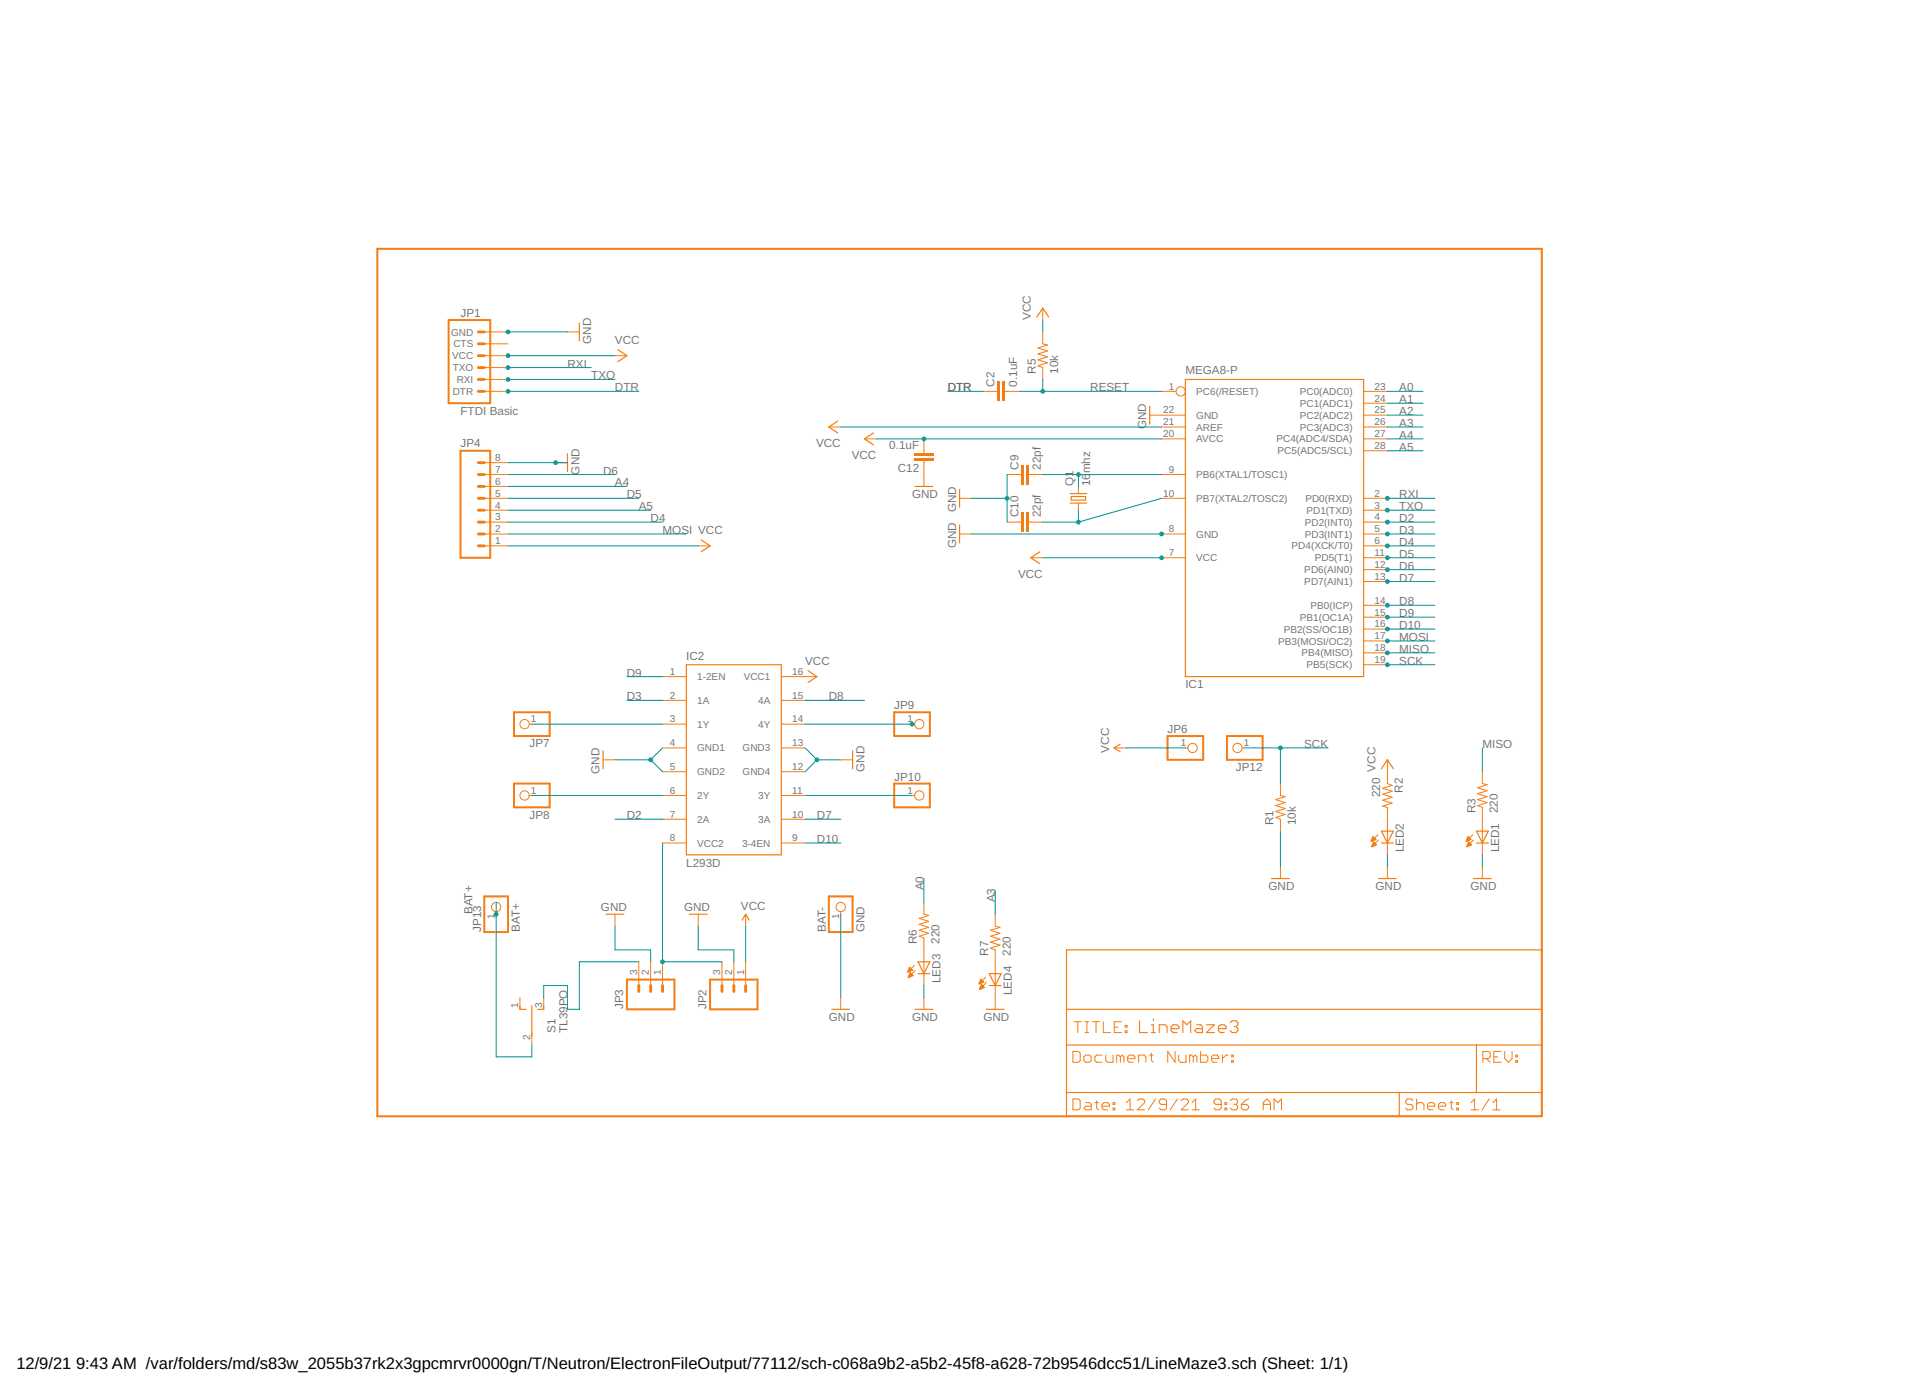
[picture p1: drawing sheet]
<svg xmlns="http://www.w3.org/2000/svg" width="410mm" height="297mm" viewBox="0 0 410 297" stroke-linecap="round" stroke-linejoin="round" font-family="sans-serif">
<path d="M80.6 53.2h248.9v185.3h-248.9zM95.9 68.4h8.9v17.8h-8.9z" fill="none" stroke="#f57c10" stroke-width=".42"/>
<g fill="none" stroke="#f57c10" stroke-width=".21">
<path d="M103.5 78.5h5.1M103.5 76h5.1M103.5 73.5h5.1M103.5 70.9h5.1M103.5 83.6h5.1M103.5 81.1h5.1M212.7 83.6h.5M214.7 83.6h.5M205.1 106.5h2.5M229.6 218.3h1.5M230.4 218.3v2.4M231.9 218.3h.8"/>
<path d="M232.3 218.3v2.4M233.5 218.3h1.5M234.3 218.3v2.4M235.8 218.3v2.4h1.6M238.1 219.5h.8M239.7 218.3h-1.6v2.4h1.6M240.5 219.1h.4v.4h-.4zM229.3 234.8h1.2l.4 .4v1.6l-.4 .4h-1.2zM229.3 224.7h1.2l.4 .4v1.5l-.4 .4h-1.2zM231.6 225.8l.5-.3h.7l.4 .3v.8l-.4 .4h-.7l-.5-.4zM231.9 220.7h.8M232.1 235.6h.7l.4 .4v1.2h-1.1l-.5-.4 .5-.4h1.1"/>
<path d="M234 235.6h.8M234.4 235.2v1.6l.4 .4M235.5 236.4h1.6v-.4l-.4-.4h-.8l-.4 .4v.8l.4 .4h.8M235.5 225.5h-1.1l-.4 .3v.8l.4 .4h1.1M236.3 225.5v1.1l.4 .4h1.2v-1.5M237.9 236.8h.4v.4h-.4zM237.9 235.6h.4v.4h-.4zM239.5 225.8l-.4-.3h-.4v1.5M239.5 225.8v1.2M239.5 225.8l.3-.3 .4 .3v1.2M240.5 220.3h.4v.4h-.4zM240.7 235.6l.8-.8v2.4"/>
<path d="M240.7 237.2h1.6M241 226.2h1.6v-.4l-.4-.3h-.8l-.4 .3v.8l.4 .4h.8M243.1 235.2l.4-.4h.7l.4 .4v.4l-1.5 1.6h1.5M243.4 227v-1.5h1.1l.4 .3v1.2M245.7 225.5h.8M246.1 225.1v1.5l.4 .4M247 234.8l-1.6 2.4M249.3 236h-1.1l-.4-.4v-.4l.4-.4h.7l.4 .4v1.6l-.4 .4h-.7l-.4-.4M251.1 224.7v2.3l-1.5-2.3v2.3M251.7 234.8l-1.6 2.4M251.9 225.5v1.1l.4 .4h1.2v-1.5M252.4 235.2l.4-.4h.8l.4 .4v.4l-1.6 1.6h1.6"/>
<path d="M254.8 237.2h1.5M254.8 235.6l.7-.8v2.4M255 225.8l-.3-.3h-.4v1.5M255 225.8v1.2M255 225.8l.4-.3 .4 .3v1.2M256.6 224.7v2.3h1.2l.3-.4v-.8l-.3-.3h-1.2M258.9 226.2h1.6v-.4l-.4-.3h-.8l-.4 .3v.8l.4 .4h.8M261 236h-1.2l-.3-.4v-.4l.3-.4h.8l.4 .4v1.6l-.4 .4h-.8l-.3-.4M261.3 225.5v1.5M261.8 236.8h.4v.4h-.4zM261.8 235.6h.4v.4h-.4zM262.4 225.5h-.3l-.8 .7"/>
<path d="M263 235.2l.4-.4h.7l.4 .4v.4l-.4 .4M263.2 226.6h.4v.4h-.4zM263.2 225.5h.4v.3h-.4zM263.7 236h.4M264.1 236l.4 .4v.4l-.4 .4h-.7l-.4-.4M265.3 236h1.2l.3 .4v.4l-.3 .4h-.8l-.4-.4zM266.8 234.8l-.7 .4-.8 .8M270 236h1.5M270 237.2v-1.6l.8-.8 .7 .8v1.6M272.3 237.2v-2.4l.8 .8 .8-.8v2.4M302 235.2l-.4-.4h-.8l-.4 .4v.4l.4 .4h.8l.4 .4v.4l-.4 .4h-.8l-.4-.4M302.8 236l.3-.4h.8l.4 .4v1.2"/>
<path d="M302.8 234.8v2.4M305.1 236.4h1.6v-.4l-.4-.4h-.8l-.4 .4v.8l.4 .4h.8M307.4 236.4h1.6v-.4l-.4-.4h-.8l-.4 .4v.8l.4 .4h.8M309.8 235.6h.8M310.2 235.2v1.6l.4 .4M311.3 236.8h.4v.4h-.4zM311.3 235.6h.4v.4h-.4zM314.4 237.2h1.6M314.4 235.6l.8-.8v2.4M316.9 226.2h1.2l.4-.4v-.7l-.4-.4h-1.2v2.3M317.7 226.2l.8 .8M318.3 234.8l-1.6 2.4"/>
<path d="M319.1 237.2h1.5M319.1 235.6l.7-.8v2.4M319.3 225.8h.8M320.8 224.7h-1.5v2.3h1.5M321.6 224.7v1.5l.8 .8 .8-.8v-1.5M324 226.6h.3v.4h-.3zM324 225.5h.3v.3h-.3z"/>
</g>
<g fill="none" stroke="#f57c10" stroke-width=".23">
<path d="M243.5 218.1v2.6h1.7M246.1 219h.4v1.7M246.5 217.7v.4M250.3 219.8h1.7v-.4l-.5-.4h-.8l-.4 .4v.8l.4 .5h.8M255.8 219h.8l.4 .4v1.3h-1.2l-.5-.5 .5-.4h1.2M257.9 219h1.6l-1.6 1.7h1.6M260.4 219.8h1.7v-.4l-.5-.4h-.8l-.4 .4v.8l.4 .5h.8M262.9 218.6l.4-.5h.9l.4 .5v.4l-.4 .4M263.8 219.4h.4M264.2 219.4l.4 .4v.4l-.4 .5h-.9l-.4-.5M246.1 220.7h.8M247.8 220.7v-1.7h1.2l.4 .4v1.3"/>
<path d="M252.8 220.7v-2.6l.8 .9 .9-.9v2.6"/>
</g>
<path d="M205.1 104.6v3.8M227.9 203h101.6v35.5h-101.6zM227.9 215.7h101.6M227.9 223.3h101.6M227.9 233.5h101.6M299.1 233.5v5M315.6 223.3v10.2" fill="none" stroke="#f57c10" stroke-width=".25"/>
<path d="M102.2 78.5h1.3M102.2 73.5h1.3M102.2 76h1.3M102.2 70.9h1.3M102.2 81.1h1.3M102.2 83.6h1.3" fill="none" stroke="#f57c10" stroke-width=".61"/>
<g fill="#f57c10">
<path d="M213.2 81.6h.5v4.1h-.5z" fill-rule="evenodd"/>
<path d="M214.2 81.6h.5v4.1h-.5z" fill-rule="evenodd"/>
</g>
<g fill="#f57c10">
<path d="M213.2 81.6h.5v4.1h-.5zM213.2 81.6v4.1h.5v-4.1z"/>
<path d="M214.2 81.6h.5v4.1h-.5zM214.2 81.6v4.1h.5v-4.1z"/>
</g>
<g fill="none" stroke="#f57c10" stroke-width=".21">
<path d="M121.3 70.9h2.5M131.4 76h2.6M222.9 65.8v2.6M184.8 93.8h2.5M210.2 83.6h2.5M215.2 83.6h2.6M245.7 88.7h7.6M248.3 83.6h3.1M248.3 91.2h5M248.3 93.8h5M291.4 83.6h5.1M291.4 88.7h5.1"/>
<path d="M291.4 91.2h5.1M291.4 93.8h5.1M291.4 96.3h5.1M291.4 86.2h5.1M197.5 101.4v2.5M205.1 114.1h2.5M217.8 101.4h.5M219.8 101.4h.5M220.3 119.2h2.6M230.5 103.9v1.6M230.5 107.5v1.5M248.3 106.5h5"/>
<path d="M248.3 101.4h5M248.3 114.1h5M248.3 119.2h5M291.4 106.5h5.1M291.4 114.1h5.1M291.4 119.2h5.1M291.4 116.6h5.1M291.4 111.6h5.1M291.4 109h5.1M291.4 139.5h5.1M291.4 137h5.1M291.4 134.4h5.1"/>
<path d="M291.4 131.9h5.1M291.4 129.3h5.1M291.4 124.3h5.1M291.4 121.7h5.1M141.6 144.6h5.1M141.6 149.7h5.1M141.6 154.7h5.1M141.6 159.8h5.1M167 144.6h7.6M167 149.7h5.1M167 154.7h5.1M167 159.8h5.1"/>
<path d="M291.4 142h5.1M128.9 162.4h2.5M141.6 164.9h5.1M141.6 170h5.1M141.6 175.1h5.1M167 164.9h5.1M167 170h5.1M167 175.1h5.1M179.7 162.4h2.5M314.8 178.4l-1.4 1.4M314.9 179.5l-1.4 1.4M316.8 175.1v7.6"/>
<path d="M131.4 195.4v2.5M141.6 180.1h5.1M149.2 195.4v2.5M159.4 195.4v2.5M167 180.1h5.1M316.8 185.2v2.5M136.5 205.5v5.1M139.1 205.5v5.1M141.6 205.5v5.1M154.3 205.5v5.1M156.8 205.5v5.1M159.4 205.5v5.1"/>
<path d="M179.7 213.1v2.6"/>
<circle cx="252.3" cy="83.6" r=".99"/>
</g>
<g fill="none" stroke="#f57c10" stroke-width=".25">
<path d="M123.8 69v3.8M132.1 74.7l1.9 1.3-1.9 1.3M221.6 67.8l1.3-2 1.2 2M186.7 92.5l-1.9 1.3 1.9 1.3M245.7 86.8v3.8M253.3 81.1h38.1v63.5h-38.1zM195.6 103.9h3.8M205.1 112.2v3.8M222.2 117.9l-1.9 1.3 1.9 1.3M228.7 105.5h3.6M228.7 107.5h3.6M229 106.1h3v.8h-3z"/>
<path d="M146.7 142h20.3v40.7h-20.3zM172.7 143.3l1.9 1.3-1.9 1.3M128.9 160.5v3.8M182.2 160.5v3.8M315.6 177.6h2.5l-1.3 2.5zM129.5 195.4h3.8M147.3 195.4h3.8M158.6 196.6l.8-1.2 .7 1.2M314.9 187.7h3.8M315.6 180.1h2.5M177.8 215.7h3.8"/>
</g>
<g fill="#f57c10" stroke="#f57c10" stroke-width=".21">
<path d="M313.8 178.7l.6 .7-1 .4z" fill-rule="evenodd"/>
<path d="M313.9 179.9l.7 .6-1.1 .5z" fill-rule="evenodd"/>
</g>
<path d="M134 209.3h10.1v6.4h-10.1zM151.8 209.3h10.1v6.4h-10.1z" fill="none" stroke="#f57c10" stroke-width=".42"/>
<path d="M136.5 210.6v1.3M139.1 210.6v1.3M141.6 210.6v1.3M154.3 210.6v1.3M156.8 210.6v1.3M159.4 210.6v1.3" fill="none" stroke="#f57c10" stroke-width=".61"/>
<g fill="#f57c10">
<path d="M218.3 99.4h.5v4h-.5z" fill-rule="evenodd"/>
<path d="M219.3 99.4h.5v4h-.5z" fill-rule="evenodd"/>
</g>
<g fill="#f57c10">
<path d="M218.3 99.4h.5v4h-.5zM218.3 99.4v4h.5v-4z"/>
<path d="M219.3 99.4h.5v4h-.5zM219.3 99.4v4h.5v-4z"/>
</g>
<path d="M215.2 101.4h2.6M217.8 111.6h.5M219.8 111.6h.5M220.3 101.4h2.6" fill="none" stroke="#f57c10" stroke-width=".21"/>
<g fill="#f57c10">
<path d="M218.3 109.5h.5v4.1h-.5z" fill-rule="evenodd"/>
<path d="M219.3 109.5h.5v4.1h-.5z" fill-rule="evenodd"/>
</g>
<g fill="#f57c10">
<path d="M218.3 109.5h.5v4.1h-.5zM218.3 109.5v4.1h.5v-4.1z"/>
<path d="M219.3 109.5h.5v4.1h-.5zM219.3 109.5v4.1h.5v-4.1z"/>
</g>
<path d="M197.5 96.3v.5M197.5 98.4v.5M215.2 111.6h2.6M220.3 111.6h2.6" fill="none" stroke="#f57c10" stroke-width=".21"/>
<g fill="#f57c10">
<path d="M195.4 97.9h4.1v.5h-4.1z" fill-rule="evenodd"/>
<path d="M195.4 96.8h4.1v.5h-4.1z" fill-rule="evenodd"/>
</g>
<g fill="#f57c10">
<path d="M195.4 97.9h4.1v.5h-4.1zM195.4 97.9v.5h4.1v-.5z"/>
<path d="M195.4 96.8h4.1v.5h-4.1zM195.4 96.8v.5h4.1v-.5z"/>
</g>
<g fill="none" stroke="#f57c10" stroke-width=".21">
<path d="M222.9 70.9v2.6l1 .2-2.1 .7 2.1 .6-2.1 .6 2.1 .7-2.1 .6 2.1 .6-2.1 .7 1.1 .3v2.6M103.5 98.9h5.1M118.7 98.9h2.6M177.1 91.2h2.6M197.5 93.8v2.5M197.5 98.9v2.5M103.5 116.6h5.1M103.5 114.1h5.1M103.5 111.6h5.1M103.5 109h5.1M103.5 106.5h5.1M103.5 103.9h5.1"/>
<path d="M103.5 101.4h5.1M149.2 116.6h2.6M113.1 154.7h.6M194.9 154.7h.6M238.1 159.8h2.5M253.3 159.8h.6M265.5 159.8h.5M113.1 170h.6M194.9 170h.6M273.7 167.4v2.6l1 .2-2.1 .7 2.1 .6-2.1 .6 2.1 .7-2.1 .6 2.1 .7-2.1 .6 1.1 .4v2.5M294.5 178.4l-1.4 1.4M294.6 179.5l-1.4 1.4"/>
<path d="M296.5 162.4v5l1 .4-2 .7 2 .6-2 .6 2 .7-2 .6 2 .6-2 .7 1 .2v10.2M316.8 164.9v2.5l1 .3-2 .6 2 .7-2 .6 2 .6-2 .7 2 .6-2 .6 1 .4v2.6M106 194.8v.6M179.7 194.8v.6M197.5 192.8v2.6l1 .2-2.1 .7 2.1 .6-2.1 .6 2.1 .7-2.1 .6 2.1 .6-2.1 .7 1.1 .3v10.2M212.7 195.4v2.5l1 .3-2 .6 2 .6-2 .7 2 .6-2 .6 2 .7-2 .6 1 .4v12.7M273.7 185.2v2.5M296.5 185.2v2.5M111.1 213.1v2.6M116.2 213.1v2.6M195.4 206.3l-1.4 1.4M195.6 207.4l-1.4 1.4"/>
<path d="M197.5 213.1v2.6M210.7 208.8l-1.4 1.4M210.8 210l-1.4 1.4M113.7 220.8v2.5"/>
<circle cx="112.1" cy="154.7" r=".99"/>
<circle cx="196.5" cy="154.7" r=".99"/>
<circle cx="254.9" cy="159.8" r=".99"/>
<circle cx="264.5" cy="159.8" r=".99"/>
<circle cx="112.1" cy="170" r=".99"/>
<circle cx="196.5" cy="170" r=".99"/>
<circle cx="106" cy="193.8" r=".99"/>
<circle cx="179.7" cy="193.8" r=".99"/>
</g>
<g fill="none" stroke="#f57c10" stroke-width=".25">
<path d="M121.3 97v3.8M179 90l-1.9 1.2 1.9 1.3M149.9 115.4l1.9 1.2-1.9 1.3M239.4 159.1l-1.3 .7 1.3 .8M295.3 164.3l1.2-1.9 1.3 1.9M295.3 177.6h2.5l-1.3 2.5zM271.8 187.7h3.8M294.6 187.7h3.8M295.3 180.1h2.5M111.1 215.1v.6h1.3M113.7 214.9v6.5M116.2 215.1v.6h-1.3"/>
<path d="M195.6 215.7h3.8M196.2 205.5h2.5l-1.2 2.6zM196.2 208.1h2.5M210.8 215.7h3.8M211.4 208.1h2.6l-1.3 2.5zM211.4 210.6h2.6"/>
</g>
<g fill="#f57c10" stroke="#f57c10" stroke-width=".21">
<path d="M293.4 178.7l.7 .7-1 .4z" fill-rule="evenodd"/>
<path d="M293.6 179.9l.6 .6-1 .5z" fill-rule="evenodd"/>
<path d="M194.4 206.7l.7 .6-1.1 .5z" fill-rule="evenodd"/>
<path d="M194.5 207.8l.7 .7-1 .4z" fill-rule="evenodd"/>
<path d="M209.6 209.2l.7 .7-1 .4z" fill-rule="evenodd"/>
<path d="M209.8 210.4l.6 .6-1 .5z" fill-rule="evenodd"/>
</g>
<path d="M98.4 96.3h6.4v22.9h-6.4zM109.9 152.2h7.6v5.1h-7.6zM191.1 152.2h7.6v5.1h-7.6zM249.5 157.3h7.7v5.1h-7.7zM262.2 157.3h7.7v5.1h-7.7zM109.9 167.4h7.6v5.1h-7.6zM191.1 167.4h7.6v5.1h-7.6zM103.5 191.6h5.1v7.6h-5.1zM177.1 191.6h5.1v7.6h-5.1z" fill="none" stroke="#f57c10" stroke-width=".42"/>
<path d="M102.2 98.9h1.3M102.2 111.6h1.3M102.2 114.1h1.3M102.2 116.6h1.3M102.2 106.5h1.3M102.2 109h1.3M102.2 103.9h1.3M102.2 101.4h1.3" fill="none" stroke="#f57c10" stroke-width=".61"/>
<path d="M207.6 106.5h7.6v5.1" fill="none" stroke="#009292" stroke-width=".21"/>
<circle cx="215.2" cy="106.5" r=".51" fill="#009292"/>
<path d="M214.7 106.5a.55 .55 0 0 1 1.1 0 .55 .55 0 0 1-1.1 0zM214.7 106.5a.55 .55 0 0 0 1.1 0 .55 .55 0 0 0-1.1 0z" fill="#009292"/>
<path d="M207.6 114.1h40.7M215.2 101.4v5.1" fill="none" stroke="#009292" stroke-width=".21"/>
<circle cx="248.3" cy="114.1" r=".51" fill="#009292"/>
<path d="M247.8 114.1a.51 .51 0 0 1 1 0 .51 .51 0 0 1-1 0zM247.8 114.1a.51 .51 0 0 0 1 0 .51 .51 0 0 0-1 0z" fill="#009292"/>
<path d="M141.6 159.8l-2.5 2.6M131.4 162.4h7.7M139.1 162.4l2.5 2.5M179.7 195.4v17.7M316.8 182.7v2.5" fill="none" stroke="#009292" stroke-width=".21"/>
<circle cx="139.1" cy="162.4" r=".51" fill="#009292"/>
<path d="M138.6 162.4a.51 .51 0 0 1 1 0 .51 .51 0 0 1-1 0zM138.6 162.4a.51 .51 0 0 0 1 0 .51 .51 0 0 0-1 0z" fill="#009292"/>
<path d="M172.1 159.8l2.5 2.6M174.6 162.4h5.1M174.6 162.4l-2.5 2.5" fill="none" stroke="#009292" stroke-width=".21"/>
<circle cx="174.6" cy="162.4" r=".51" fill="#009292"/>
<path d="M174.1 162.4a.51 .51 0 0 1 1 0 .51 .51 0 0 1-1 0zM174.1 162.4a.51 .51 0 0 0 1 0 .51 .51 0 0 0-1 0z" fill="#009292"/>
<path d="M108.6 70.9h12.7M131.4 197.9v5.1h7.7v2.5M149.2 197.9v5.1h7.6v2.5" fill="none" stroke="#009292" stroke-width=".21"/>
<circle cx="108.6" cy="70.9" r=".51" fill="#009292"/>
<path d="M108.1 70.9a.51 .51 0 0 1 1 0 .51 .51 0 0 1-1 0zM108.1 70.9a.51 .51 0 0 0 1 0 .51 .51 0 0 0-1 0z" fill="#009292"/>
<path d="M108.6 98.9h12.7M273.7 177.6v7.6M296.5 182.7v2.5M197.5 210.6v2.5" fill="none" stroke="#009292" stroke-width=".21"/>
<circle cx="118.7" cy="98.9" r=".51" fill="#009292"/>
<path d="M118.2 98.9a.55 .55 0 0 1 1.1 0 .55 .55 0 0 1-1.1 0zM118.2 98.9a.55 .55 0 0 0 1.1 0 .55 .55 0 0 0-1.1 0z" fill="#009292"/>
<path d="M217.8 83.6h30.5M222.9 81.1v2.5" fill="none" stroke="#009292" stroke-width=".21"/>
<circle cx="222.9" cy="83.6" r=".51" fill="#009292"/>
<path d="M222.4 83.6a.51 .51 0 0 1 1 0 .51 .51 0 0 1-1 0zM222.4 83.6a.51 .51 0 0 0 1 0 .51 .51 0 0 0-1 0z" fill="#009292"/>
<path d="M296.5 139.5h10.2" fill="none" stroke="#009292" stroke-width=".21"/>
<circle cx="296.5" cy="139.5" r=".51" fill="#009292"/>
<path d="M296 139.5a.51 .51 0 0 1 1 0 .51 .51 0 0 1-1 0zM296 139.5a.51 .51 0 0 0 1 0 .51 .51 0 0 0-1 0z" fill="#009292"/>
<path d="M296.5 137h10.2M316.8 159.8v5.1" fill="none" stroke="#009292" stroke-width=".21"/>
<circle cx="296.5" cy="137" r=".51" fill="#009292"/>
<path d="M296 137a.51 .51 0 0 1 1 0 .51 .51 0 0 1-1 0zM296 137a.51 .51 0 0 0 1 0 .51 .51 0 0 0-1 0z" fill="#009292"/>
<path d="M108.6 114.1h38.1" fill="none" stroke="#009292" stroke-width=".21"/>
<circle cx="296.5" cy="109" r=".51" fill="#009292"/>
<path d="M296 109a.51 .51 0 0 1 1 0 .51 .51 0 0 1-1 0zM296 109a.51 .51 0 0 0 1 0 .51 .51 0 0 0-1 0z" fill="#009292"/>
<path d="M108.6 81.1h22.8M296.5 109h10.2" fill="none" stroke="#009292" stroke-width=".21"/>
<circle cx="108.6" cy="81.1" r=".51" fill="#009292"/>
<path d="M108.1 81.1a.51 .51 0 0 1 1 0 .51 .51 0 0 1-1 0zM108.1 81.1a.51 .51 0 0 0 1 0 .51 .51 0 0 0-1 0z" fill="#009292"/>
<path d="M187.3 93.8h61" fill="none" stroke="#009292" stroke-width=".21"/>
<circle cx="197.5" cy="93.8" r=".51" fill="#009292"/>
<path d="M197 93.8a.51 .51 0 0 1 1 0 .51 .51 0 0 1-1 0zM197 93.8a.51 .51 0 0 0 1 0 .51 .51 0 0 0-1 0z" fill="#009292"/>
<path d="M222.9 119.2h25.4M159.4 197.9v7.6" fill="none" stroke="#009292" stroke-width=".21"/>
<circle cx="248.3" cy="119.2" r=".51" fill="#009292"/>
<path d="M247.8 119.2a.51 .51 0 0 1 1 0 .51 .51 0 0 1-1 0zM247.8 119.2a.51 .51 0 0 0 1 0 .51 .51 0 0 0-1 0z" fill="#009292"/>
<path d="M108.6 76h22.8" fill="none" stroke="#009292" stroke-width=".21"/>
<circle cx="108.6" cy="76" r=".51" fill="#009292"/>
<path d="M108.1 76a.51 .51 0 0 1 1 0 .51 .51 0 0 1-1 0zM108.1 76a.51 .51 0 0 0 1 0 .51 .51 0 0 0-1 0z" fill="#009292"/>
<path d="M222.9 68.4v2.5M179.7 91.2h68.6M108.6 116.6h40.6M296.5 131.9h10.2M240.6 159.8h12.7" fill="none" stroke="#009292" stroke-width=".21"/>
<circle cx="296.5" cy="131.9" r=".51" fill="#009292"/>
<path d="M296 131.9a.51 .51 0 0 1 1 0 .51 .51 0 0 1-1 0zM296 131.9a.51 .51 0 0 0 1 0 .51 .51 0 0 0-1 0z" fill="#009292"/>
<path d="M296.5 129.3h10.2M134 144.6h7.6" fill="none" stroke="#009292" stroke-width=".21"/>
<circle cx="296.5" cy="129.3" r=".51" fill="#009292"/>
<path d="M296 129.3a.51 .51 0 0 1 1 0 .51 .51 0 0 1-1 0zM296 129.3a.51 .51 0 0 0 1 0 .51 .51 0 0 0-1 0z" fill="#009292"/>
<path d="M296.5 111.6h10.2M172.1 149.7h12.7" fill="none" stroke="#009292" stroke-width=".21"/>
<circle cx="296.5" cy="111.6" r=".51" fill="#009292"/>
<path d="M296 111.6a.51 .51 0 0 1 1 0 .51 .51 0 0 1-1 0zM296 111.6a.51 .51 0 0 0 1 0 .51 .51 0 0 0-1 0z" fill="#009292"/>
<path d="M296.5 114.1h10.2M131.4 175.1h10.2" fill="none" stroke="#009292" stroke-width=".21"/>
<circle cx="296.5" cy="114.1" r=".51" fill="#009292"/>
<path d="M296 114.1a.51 .51 0 0 1 1 0 .51 .51 0 0 1-1 0zM296 114.1a.51 .51 0 0 0 1 0 .51 .51 0 0 0-1 0z" fill="#009292"/>
<path d="M296.5 116.6h10.2M134 149.7h7.6" fill="none" stroke="#009292" stroke-width=".21"/>
<circle cx="296.5" cy="116.6" r=".51" fill="#009292"/>
<path d="M296 116.6a.51 .51 0 0 1 1 0 .51 .51 0 0 1-1 0zM296 116.6a.51 .51 0 0 0 1 0 .51 .51 0 0 0-1 0z" fill="#009292"/>
<path d="M108.6 111.6h33M296.5 119.2h10.2" fill="none" stroke="#009292" stroke-width=".21"/>
<circle cx="296.5" cy="119.2" r=".51" fill="#009292"/>
<path d="M296 119.2a.51 .51 0 0 1 1 0 .51 .51 0 0 1-1 0zM296 119.2a.51 .51 0 0 0 1 0 .51 .51 0 0 0-1 0z" fill="#009292"/>
<path d="M108.6 106.5h27.9M296.5 121.7h10.2" fill="none" stroke="#009292" stroke-width=".21"/>
<circle cx="296.5" cy="121.7" r=".51" fill="#009292"/>
<path d="M296 121.7a.51 .51 0 0 1 1 0 .51 .51 0 0 1-1 0zM296 121.7a.51 .51 0 0 0 1 0 .51 .51 0 0 0-1 0z" fill="#009292"/>
<path d="M108.6 101.4h22.8M296.5 124.3h10.2" fill="none" stroke="#009292" stroke-width=".21"/>
<circle cx="296.5" cy="124.3" r=".51" fill="#009292"/>
<path d="M296 124.3a.51 .51 0 0 1 1 0 .51 .51 0 0 1-1 0zM296 124.3a.51 .51 0 0 0 1 0 .51 .51 0 0 0-1 0z" fill="#009292"/>
<path d="M296.5 134.4h10.2M172.1 175.1h7.6" fill="none" stroke="#009292" stroke-width=".21"/>
<circle cx="296.5" cy="134.4" r=".51" fill="#009292"/>
<path d="M296 134.4a.51 .51 0 0 1 1 0 .51 .51 0 0 1-1 0zM296 134.4a.51 .51 0 0 0 1 0 .51 .51 0 0 0-1 0z" fill="#009292"/>
<path d="M108.6 83.6h27.9M202.5 83.6h7.7M172.1 180.1h7.6" fill="none" stroke="#009292" stroke-width=".21"/>
<circle cx="108.6" cy="83.6" r=".51" fill="#009292"/>
<path d="M108.1 83.6a.51 .51 0 0 1 1 0 .51 .51 0 0 1-1 0zM108.1 83.6a.51 .51 0 0 0 1 0 .51 .51 0 0 0-1 0z" fill="#009292"/>
<path d="M296.5 106.5h10.2" fill="none" stroke="#009292" stroke-width=".21"/>
<circle cx="296.5" cy="106.5" r=".51" fill="#009292"/>
<path d="M296 106.5a.51 .51 0 0 1 1 0 .51 .51 0 0 1-1 0zM296 106.5a.51 .51 0 0 0 1 0 .51 .51 0 0 0-1 0z" fill="#009292"/>
<path d="M108.6 78.5h17.8" fill="none" stroke="#009292" stroke-width=".21"/>
<circle cx="108.6" cy="78.5" r=".51" fill="#009292"/>
<path d="M108.1 78.5a.51 .51 0 0 1 1 0 .51 .51 0 0 1-1 0zM108.1 78.5a.51 .51 0 0 0 1 0 .51 .51 0 0 0-1 0z" fill="#009292"/>
<path d="M141.6 180.1v25.4h12.7" fill="none" stroke="#009292" stroke-width=".21"/>
<circle cx="141.6" cy="205.5" r=".51" fill="#009292"/>
<path d="M141.1 205.5a.51 .51 0 0 1 1 0 .51 .51 0 0 1-1 0zM141.1 205.5a.51 .51 0 0 0 1 0 .51 .51 0 0 0-1 0z" fill="#009292"/>
<path d="M222.9 101.4h25.4M230.5 101.4v2.5" fill="none" stroke="#009292" stroke-width=".21"/>
<circle cx="230.5" cy="101.4" r=".51" fill="#009292"/>
<path d="M230 101.4a.51 .51 0 0 1 1 0 .51 .51 0 0 1-1 0zM230 101.4a.51 .51 0 0 0 1 0 .51 .51 0 0 0-1 0z" fill="#009292"/>
<path d="M222.9 111.6h7.6M230.5 109v2.6M248.3 106.5l-17.8 5.1" fill="none" stroke="#009292" stroke-width=".21"/>
<circle cx="230.5" cy="111.6" r=".51" fill="#009292"/>
<path d="M230 111.6a.51 .51 0 0 1 1 0 .51 .51 0 0 1-1 0zM230 111.6a.51 .51 0 0 0 1 0 .51 .51 0 0 0-1 0z" fill="#009292"/>
<path d="M296.5 142h10.2M136.5 205.5h-12.7v10.2h-2.5v-5.1h-5.1v2.5" fill="none" stroke="#009292" stroke-width=".21"/>
<circle cx="296.5" cy="142" r=".51" fill="#009292"/>
<path d="M296 142a.51 .51 0 0 1 1 0 .51 .51 0 0 1-1 0zM296 142a.51 .51 0 0 0 1 0 .51 .51 0 0 0-1 0z" fill="#009292"/>
<path d="M283.8 159.8h-10.1v7.6" fill="none" stroke="#009292" stroke-width=".21"/>
<circle cx="273.7" cy="159.8" r=".51" fill="#009292"/>
<path d="M273.2 159.8a.51 .51 0 0 1 1 0 .51 .51 0 0 1-1 0zM273.2 159.8a.51 .51 0 0 0 1 0 .51 .51 0 0 0-1 0z" fill="#009292"/>
<path d="M296.5 96.3h7.6M296.5 93.8h7.6M108.6 109h30.5M108.6 103.9h25.4M113.7 154.7h27.9M172.1 154.7h22.8M266 159.8h7.7M113.7 170h27.9M172.1 170h22.8" fill="none" stroke="#009292" stroke-width=".21"/>
<circle cx="194.9" cy="154.7" r=".51" fill="#009292"/>
<path d="M194.4 154.7a.51 .51 0 0 1 1 0 .51 .51 0 0 1-1 0zM194.4 154.7a.51 .51 0 0 0 1 0 .51 .51 0 0 0-1 0z" fill="#009292"/>
<path d="M296.5 83.6h7.6M296.5 86.2h7.6M296.5 88.7h7.6M296.5 91.2h7.6M106 192.8v33h7.7v-2.5M197.5 187.7v5.1M212.7 190.3v5.1" fill="none" stroke="#009292" stroke-width=".21"/>
<circle cx="106" cy="195.4" r=".51" fill="#009292"/>
<path d="M105.5 195.4a.55 .55 0 0 1 1.1 0 .55 .55 0 0 1-1.1 0zM105.5 195.4a.55 .55 0 0 0 1.1 0 .55 .55 0 0 0-1.1 0z" fill="#009292"/>
<g font-size="3.5">
<text x="3.5" y="292.5">12/9/21</text>
<text x="16.3" y="292.5">9:43 AM /var/folders/md/s83w_2055b37rk2x3gpcmrvr0000gn/T/Neutron/ElectronFileOutput/77112/sch-c068a9b2-a5b2-45f8-a628-72b9546dcc51/LineMaze3.sch (Sheet: 1/1)</text>
</g>
<g font-size="2.5" fill="#757575">
<text x="98.4" y="67.6">JP1</text>
<text x="220.3" y="68.4" transform="rotate(-90 220.3 68.4)">VCC</text>
<text x="126.4" y="73.5" transform="rotate(-90 126.4 73.5)">GND</text>
<text x="131.4" y="73.5">VCC</text>
<text x="121.3" y="78.6">RXI</text>
<text x="126.4" y="81.1">TXO</text>
<text x="131.4" y="83.6">DTR</text>
<text x="202.5" y="83.6">DTR</text>
<text x="212.6" y="82.6" transform="rotate(-90 212.6 82.6)">C2</text>
<text x="217.4" y="82.6" transform="rotate(-90 217.4 82.6)">0.1uF</text>
<text x="221.4" y="79.8" transform="rotate(-90 221.4 79.8)">R5</text>
<text x="226.2" y="79.8" transform="rotate(-90 226.2 79.8)">10k</text>
<text x="233" y="83.6">RESET</text>
<text x="253.3" y="79.8">MEGA8-P</text>
<text x="299.1" y="83.6">A0</text>
<text x="98.4" y="88.7">FTDI Basic</text>
<text x="299.1" y="86.2">A1</text>
<text x="299.1" y="88.7">A2</text>
<text x="98.4" y="95.6">JP4</text>
<text x="174.4" y="95.6">VCC</text>
<text x="190.1" y="96">0.1uF</text>
<text x="245" y="91.7" transform="rotate(-90 245 91.7)">GND</text>
<text x="299.1" y="93.8">A4</text>
<text x="299.1" y="91.3">A3</text>
<text x="123.8" y="101.4" transform="rotate(-90 123.8 101.4)">GND</text>
<text x="128.9" y="101.4">D6</text>
<text x="182" y="98.1">VCC</text>
<text x="191.9" y="100.8">C12</text>
<text x="217.7" y="100.4" transform="rotate(-90 217.7 100.4)">C9</text>
<text x="222.5" y="100.4" transform="rotate(-90 222.5 100.4)">22pf</text>
<text x="233" y="101.2" transform="rotate(-90 233 101.2)">mhz</text>
<text x="299.1" y="96.3">A5</text>
<text x="131.4" y="104">A4</text>
<text x="134" y="106.5">D5</text>
<text x="194.9" y="106.5">GND</text>
<text x="229.5" y="104" transform="rotate(-90 229.5 104)">Q1</text>
<text x="233" y="104" transform="rotate(-90 233 104)">16</text>
<text x="299.1" y="106.5">RXI</text>
<text x="136.5" y="109">A5</text>
<text x="139.1" y="111.6">D4</text>
<text x="204.3" y="109.5" transform="rotate(-90 204.3 109.5)">GND</text>
<text x="217.7" y="110.6" transform="rotate(-90 217.7 110.6)">C10</text>
<text x="222.5" y="110.6" transform="rotate(-90 222.5 110.6)">22pf</text>
<text x="299.1" y="109">TXO</text>
<text x="299.1" y="111.6">D2</text>
<text x="141.6" y="114.1">MOSI VCC</text>
<text x="204.3" y="117.1" transform="rotate(-90 204.3 117.1)">GND</text>
<text x="299.1" y="114.1">D3</text>
<text x="299.1" y="116.7">D4</text>
<text x="299.1" y="119.2">D5</text>
<text x="217.6" y="123.5">VCC</text>
<text x="299.1" y="121.7">D6</text>
<text x="299.1" y="124.3">D7</text>
<text x="299.1" y="131.9">D9</text>
<text x="299.1" y="129.3">D8</text>
<text x="299.1" y="137">MOSI</text>
<text x="299.1" y="134.4">D10</text>
<text x="146.7" y="141">IC2</text>
<text x="172.1" y="142">VCC</text>
<text x="299.1" y="139.5">MISO</text>
<text x="299.1" y="142">SCK</text>
<text x="134" y="144.6">D9</text>
<text x="134" y="149.7">D3</text>
<text x="177.2" y="149.7">D8</text>
<text x="253.3" y="147.1">IC1</text>
<text x="191.1" y="151.6">JP9</text>
<text x="113.2" y="159.7">JP7</text>
<text x="237.1" y="160.8" transform="rotate(-90 237.1 160.8)">VCC</text>
<text x="249.5" y="156.6">JP6</text>
<text x="278.7" y="159.8">SCK</text>
<text x="316.8" y="159.8">MISO</text>
<text x="128.1" y="165.4" transform="rotate(-90 128.1 165.4)">GND</text>
<text x="184.8" y="164.9" transform="rotate(-90 184.8 164.9)">GND</text>
<text x="191.1" y="166.8">JP10</text>
<text x="264.2" y="164.8">JP12</text>
<text x="294" y="164.9" transform="rotate(-90 294 164.9)">VCC</text>
<text x="295" y="170.3" transform="rotate(-90 295 170.3)">220</text>
<text x="299.8" y="169.4" transform="rotate(-90 299.8 169.4)">R2</text>
<text x="315.3" y="173.8" transform="rotate(-90 315.3 173.8)">R3</text>
<text x="320.1" y="173.8" transform="rotate(-90 320.1 173.8)">220</text>
<text x="113.2" y="174.9">JP8</text>
<text x="134" y="175.1">D2</text>
<text x="174.6" y="175.1">D7</text>
<text x="272.2" y="176.3" transform="rotate(-90 272.2 176.3)">R1</text>
<text x="277" y="176.3" transform="rotate(-90 277 176.3)">10k</text>
<text x="146.7" y="185.2">L293D</text>
<text x="174.6" y="180.1">D10</text>
<text x="300.1" y="182.2" transform="rotate(-90 300.1 182.2)">LED2</text>
<text x="320.4" y="182.2" transform="rotate(-90 320.4 182.2)">LED1</text>
<text x="197.5" y="190.3" transform="rotate(-90 197.5 190.3)">A0</text>
<text x="271.1" y="190.3">GND</text>
<text x="294" y="190.3">GND</text>
<text x="314.3" y="190.3">GND</text>
<text x="101" y="195.4" transform="rotate(-90 101 195.4)">BAT+</text>
<text x="128.4" y="194.6">GND</text>
<text x="146.2" y="194.6">GND</text>
<text x="158.4" y="194.4">VCC</text>
<text x="212.7" y="192.8" transform="rotate(-90 212.7 192.8)">A3</text>
<text x="102.9" y="199.2" transform="rotate(-90 102.9 199.2)">JP13</text>
<text x="111.1" y="199.2" transform="rotate(-90 111.1 199.2)">BAT+</text>
<text x="176.5" y="199.2" transform="rotate(-90 176.5 199.2)">BAT-</text>
<text x="184.8" y="199.2" transform="rotate(-90 184.8 199.2)">GND</text>
<text x="196" y="201.7" transform="rotate(-90 196 201.7)">R6</text>
<text x="200.8" y="201.7" transform="rotate(-90 200.8 201.7)">220</text>
<text x="211.2" y="204.3" transform="rotate(-90 211.2 204.3)">R7</text>
<text x="216" y="204.3" transform="rotate(-90 216 204.3)">220</text>
<text x="133.2" y="215.7" transform="rotate(-90 133.2 215.7)">JP3</text>
<text x="151" y="215.7" transform="rotate(-90 151 215.7)">JP2</text>
<text x="201" y="210.1" transform="rotate(-90 201 210.1)">LED3</text>
<text x="216.3" y="212.6" transform="rotate(-90 216.3 212.6)">LED4</text>
<text x="118.7" y="220.8" transform="rotate(-90 118.7 220.8)">S1</text>
<text x="121.3" y="220.8" transform="rotate(-90 121.3 220.8)">TL39PO</text>
<text x="177.2" y="218.2">GND</text>
<text x="194.9" y="218.2">GND</text>
<text x="210.2" y="218.2">GND</text>
</g>
<g font-size="2.1" fill="#757575">
<text x="96.4" y="71.7">GND</text>
<text x="96.7" y="76.8">VCC</text>
<text x="96.9" y="74.2">CTS</text>
<text x="96.8" y="79.3">TXO</text>
<text x="97.6" y="81.9">RXI</text>
<text x="249.8" y="83.3">1</text>
<text x="293.8" y="83.3">23</text>
<text x="96.8" y="84.4">DTR</text>
<text x="248.6" y="88.4">22</text>
<text x="255.7" y="89.5">GND</text>
<text x="255.7" y="84.4">PC6(/RESET)</text>
<text x="277.8" y="89.5">PC2(ADC2)</text>
<text x="277.8" y="86.9">PC1(ADC1)</text>
<text x="277.8" y="84.4">PC0(ADC0)</text>
<text x="293.8" y="88.4">25</text>
<text x="293.8" y="85.8">24</text>
<text x="248.6" y="90.9">21</text>
<text x="248.6" y="93.4">20</text>
<text x="255.7" y="92">AREF</text>
<text x="255.7" y="94.6">AVCC</text>
<text x="272.8" y="94.6">PC4(ADC4/SDA)</text>
<text x="277.8" y="92">PC3(ADC3)</text>
<text x="293.8" y="96">28</text>
<text x="293.8" y="93.4">27</text>
<text x="293.8" y="90.9">26</text>
<text x="105.8" y="101.1">7</text>
<text x="105.8" y="98.5">8</text>
<text x="249.8" y="101.1">9</text>
<text x="273.1" y="97.1">PC5(ADC5/SCL)</text>
<text x="105.8" y="106.1">5</text>
<text x="105.8" y="103.6">6</text>
<text x="248.6" y="106.1">10</text>
<text x="255.7" y="107.3">PB7(XTAL2/TOSC2)</text>
<text x="255.7" y="102.2">PB6(XTAL1/TOSC1)</text>
<text x="279" y="107.3">PD0(RXD)</text>
<text x="293.8" y="106.1">2</text>
<text x="105.8" y="113.8">2</text>
<text x="105.8" y="111.2">3</text>
<text x="105.8" y="108.7">4</text>
<text x="249.8" y="113.8">8</text>
<text x="278.9" y="112.3">PD2(INT0)</text>
<text x="279.2" y="109.8">PD1(TXD)</text>
<text x="293.8" y="113.8">5</text>
<text x="293.8" y="111.2">4</text>
<text x="293.8" y="108.7">3</text>
<text x="105.8" y="116.3">1</text>
<text x="249.8" y="118.8">7</text>
<text x="255.7" y="114.9">GND</text>
<text x="255.7" y="120">VCC</text>
<text x="276" y="117.4">PD4(XCK/T0)</text>
<text x="278.9" y="114.9">PD3(INT1)</text>
<text x="281" y="120">PD5(T1)</text>
<text x="293.8" y="118.8">11</text>
<text x="293.8" y="116.3">6</text>
<text x="278.8" y="125">PD7(AIN1)</text>
<text x="278.8" y="122.5">PD6(AIN0)</text>
<text x="293.8" y="123.9">13</text>
<text x="293.8" y="121.4">12</text>
<text x="280.1" y="130.1">PB0(ICP)</text>
<text x="293.8" y="131.5">15</text>
<text x="293.8" y="129">14</text>
<text x="273.2" y="137.7">PB3(MOSI/OC2)</text>
<text x="274.4" y="135.2">PB2(SS/OC1B)</text>
<text x="277.8" y="132.6">PB1(OC1A)</text>
<text x="293.8" y="136.6">17</text>
<text x="293.8" y="134.1">16</text>
<text x="278.2" y="140.3">PB4(MISO)</text>
<text x="279.2" y="142.8">PB5(SCK)</text>
<text x="293.8" y="141.7">19</text>
<text x="293.8" y="139.2">18</text>
<text x="143.2" y="144.2">1</text>
<text x="143.2" y="149.3">2</text>
<text x="149" y="145.3">1-2EN</text>
<text x="159" y="145.3">VCC1</text>
<text x="169.3" y="144.2">16</text>
<text x="169.3" y="149.3">15</text>
<text x="113.5" y="154.4">1</text>
<text x="143.2" y="154.4">3</text>
<text x="149" y="150.4">1A</text>
<text x="149" y="155.5">1Y</text>
<text x="162" y="150.4">4A</text>
<text x="162" y="155.5">4Y</text>
<text x="169.3" y="154.4">14</text>
<text x="193.9" y="154.4">1</text>
<text x="143.2" y="159.5">4</text>
<text x="149" y="160.6">GND1</text>
<text x="158.7" y="160.6">GND3</text>
<text x="169.3" y="159.5">13</text>
<text x="252.4" y="159.5">1</text>
<text x="265.8" y="159.5">1</text>
<text x="143.2" y="164.5">5</text>
<text x="149" y="165.7">GND2</text>
<text x="158.7" y="165.7">GND4</text>
<text x="169.3" y="164.5">12</text>
<text x="113.5" y="169.6">1</text>
<text x="143.2" y="169.6">6</text>
<text x="149" y="170.7">2Y</text>
<text x="162" y="170.7">3Y</text>
<text x="169.3" y="169.6">11</text>
<text x="193.9" y="169.6">1</text>
<text x="143.2" y="174.7">7</text>
<text x="143.2" y="179.8">8</text>
<text x="149" y="175.8">2A</text>
<text x="162" y="175.8">3A</text>
<text x="169.3" y="174.7">10</text>
<text x="169.3" y="179.8">9</text>
<text x="149" y="180.9">VCC2</text>
<text x="158.6" y="180.9">3-4EN</text>
<text x="105.7" y="196.4" transform="rotate(-90 105.7 196.4)">1</text>
<text x="179.3" y="196.4" transform="rotate(-90 179.3 196.4)">1</text>
<text x="136.2" y="208.3" transform="rotate(-90 136.2 208.3)">3</text>
<text x="138.7" y="208.3" transform="rotate(-90 138.7 208.3)">2</text>
<text x="141.2" y="208.3" transform="rotate(-90 141.2 208.3)">1</text>
<text x="153.9" y="208.3" transform="rotate(-90 153.9 208.3)">3</text>
<text x="156.5" y="208.3" transform="rotate(-90 156.5 208.3)">2</text>
<text x="159" y="208.3" transform="rotate(-90 159 208.3)">1</text>
<text x="110.8" y="215.3" transform="rotate(-90 110.8 215.3)">1</text>
<text x="115.8" y="215.3" transform="rotate(-90 115.8 215.3)">3</text>
<text x="113.3" y="222.3" transform="rotate(-90 113.3 222.3)">2</text>
</g>
</svg>
